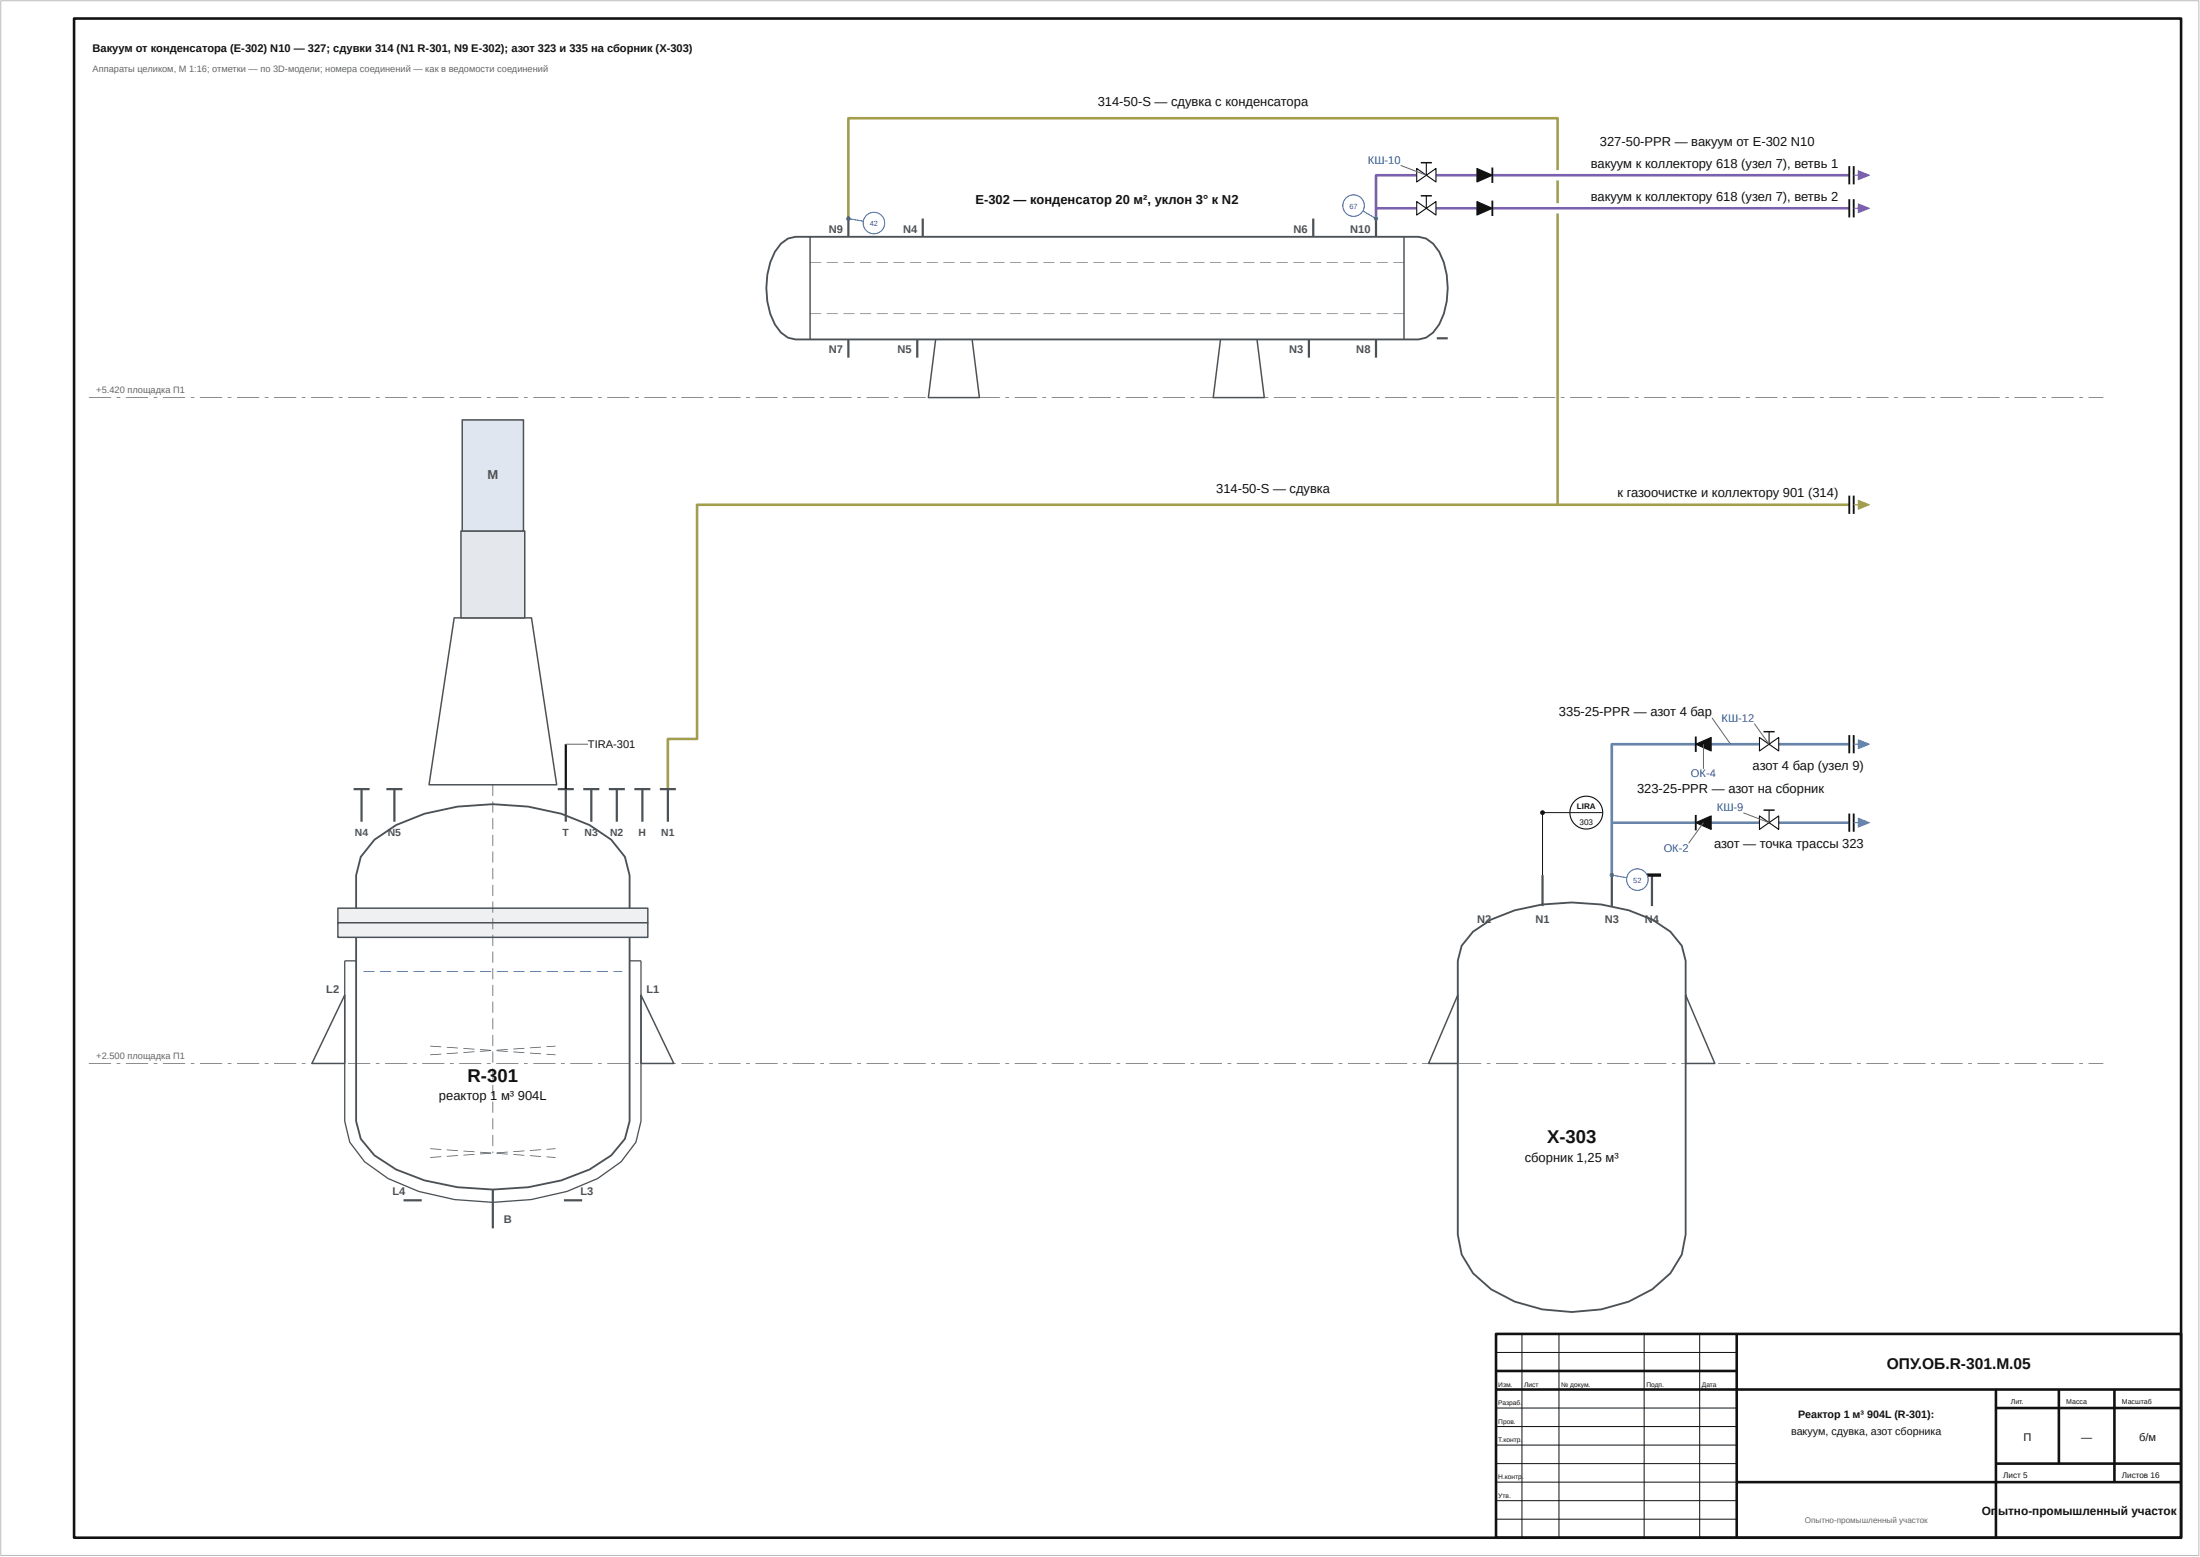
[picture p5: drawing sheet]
<svg xmlns="http://www.w3.org/2000/svg" width="594mm" height="420mm" viewBox="0 0 594 420" stroke-linecap="round" stroke-linejoin="round" font-family="sans-serif">
<path d="M20 5h569v410h-569zM404 360h185v55h-185zM469 360v55M404 370h65M404 375h185M539 375v40M539 380h50M556 375v20M571 375v25M469 400h120M539 395h50" fill="none" stroke="#111" stroke-width=".7" stroke-linecap="butt"/>
<path d="M371.6 56.2h11M382.6 47.3h-11v11.7M387.8 47.3h11M387.8 56.2h11M403 47.3h96.4M403 56.2h96.4" fill="none" stroke="#7a60ad" stroke-width=".7" stroke-linecap="butt"/>
<path d="M499.4 136.2h-311.2v63.2h-7.8v13.6" fill="none" stroke="#a39e4c" stroke-width=".7" stroke-linecap="butt"/>
<path d="M457.9 200.8h-22.6v21.2M462.1 200.8h13M480.3 200.8h19.1M457.9 222h-22.6v14.2M462.1 222h13M480.3 222h19.1" fill="none" stroke="#4c84d1" stroke-width=".7" stroke-linecap="butt"/>
<path d="M.2 .2h593.6v419.6h-593.6z" fill="none" stroke="#bbb" stroke-width=".27"/>
<path d="M411 360v55M421 360v55M444 360v55M459 360v55M404 365h65M404 380h65M404 385h65M404 390h65M404 395h65M404 400h65M404 405h65M404 410h65" fill="none" stroke="#111" stroke-width=".27"/>
<g fill="#666">
<path d="M24 286.9h6v.2h-6zM31.5 286.9h1v.2h-1zM34 286.9h6v.2h-6zM41.5 286.9h1v.2h-1zM44 286.9h6v.2h-6zM51.5 286.9h1v.2h-1zM54 286.9h6v.2h-6zM61.5 286.9h1v.2h-1zM64 286.9h6v.2h-6zM71.5 286.9h1v.2h-1zM74 286.9h6v.2h-6zM81.5 286.9h1v.2h-1zM84 286.9h6v.2h-6zM91.5 286.9h1v.2h-1zM94 286.9h6v.2h-6zM101.5 286.9h1v.2h-1zM104 286.9h6v.2h-6zM111.5 286.9h1v.2h-1zM114 286.9h6v.2h-6zM121.5 286.9h1v.2h-1zM124 286.9h6v.2h-6zM131.5 286.9h1v.2h-1zM134 286.9h6v.2h-6zM141.5 286.9h1v.2h-1zM144 286.9h6v.2h-6zM151.5 286.9h1v.2h-1zM154 286.9h6v.2h-6zM161.5 286.9h1v.2h-1zM164 286.9h6v.2h-6zM171.5 286.9h1v.2h-1zM174 286.9h6v.2h-6zM181.5 286.9h1v.2h-1zM184 286.9h6v.2h-6zM191.5 286.9h1v.2h-1zM194 286.9h6v.2h-6zM201.5 286.9h1v.2h-1zM204 286.9h6v.2h-6zM211.5 286.9h1v.2h-1zM214 286.9h6v.2h-6zM221.5 286.9h1v.2h-1zM224 286.9h6v.2h-6zM231.5 286.9h1v.2h-1zM234 286.9h6v.2h-6zM241.5 286.9h1v.2h-1zM244 286.9h6v.2h-6zM251.5 286.9h1v.2h-1zM254 286.9h6v.2h-6zM261.5 286.9h1v.2h-1zM264 286.9h6v.2h-6zM271.5 286.9h1v.2h-1zM274 286.9h6v.2h-6zM281.5 286.9h1v.2h-1zM284 286.9h6v.2h-6zM291.5 286.9h1v.2h-1zM294 286.9h6v.2h-6zM301.5 286.9h1v.2h-1zM304 286.9h6v.2h-6zM311.5 286.9h1v.2h-1zM314 286.9h6v.2h-6zM321.5 286.9h1v.2h-1zM324 286.9h6v.2h-6zM331.5 286.9h1v.2h-1zM334 286.9h6v.2h-6zM341.5 286.9h1v.2h-1zM344 286.9h6v.2h-6zM351.5 286.9h1v.2h-1zM354 286.9h6v.2h-6zM361.5 286.9h1v.2h-1zM364 286.9h6v.2h-6zM371.5 286.9h1v.2h-1zM374 286.9h6v.2h-6zM381.5 286.9h1v.2h-1zM384 286.9h6v.2h-6zM391.5 286.9h1v.2h-1zM394 286.9h6v.2h-6zM401.5 286.9h1v.2h-1zM404 286.9h6v.2h-6zM411.5 286.9h1v.2h-1zM414 286.9h6v.2h-6zM421.5 286.9h1v.2h-1zM424 286.9h6v.2h-6zM431.5 286.9h1v.2h-1zM434 286.9h6v.2h-6zM441.5 286.9h1v.2h-1zM444 286.9h6v.2h-6zM451.5 286.9h1v.2h-1zM454 286.9h6v.2h-6zM461.5 286.9h1v.2h-1zM464 286.9h6v.2h-6zM471.5 286.9h1v.2h-1zM474 286.9h6v.2h-6zM481.5 286.9h1v.2h-1zM484 286.9h6v.2h-6zM491.5 286.9h1v.2h-1zM494 286.9h6v.2h-6zM501.5 286.9h1v.2h-1zM504 286.9h6v.2h-6zM511.5 286.9h1v.2h-1zM514 286.9h6v.2h-6zM521.5 286.9h1v.2h-1zM524 286.9h6v.2h-6zM531.5 286.9h1v.2h-1zM534 286.9h6v.2h-6zM541.5 286.9h1v.2h-1zM544 286.9h6v.2h-6zM551.5 286.9h1v.2h-1zM554 286.9h6v.2h-6zM561.5 286.9h1v.2h-1zM564 286.9h4v.2h-4z"/>
<path d="M24 107.2h6v.2h-6zM31.5 107.2h1v.2h-1zM34 107.2h6v.2h-6zM41.5 107.2h1v.2h-1zM44 107.2h6v.2h-6zM51.5 107.2h1v.2h-1zM54 107.2h6v.2h-6zM61.5 107.2h1v.2h-1zM64 107.2h6v.2h-6zM71.5 107.2h1v.2h-1zM74 107.2h6v.2h-6zM81.5 107.2h1v.2h-1zM84 107.2h6v.2h-6zM91.5 107.2h1v.2h-1zM94 107.2h6v.2h-6zM101.5 107.2h1v.2h-1zM104 107.2h6v.2h-6zM111.5 107.2h1v.2h-1zM114 107.2h6v.2h-6zM121.5 107.2h1v.2h-1zM124 107.2h6v.2h-6zM131.5 107.2h1v.2h-1zM134 107.2h6v.2h-6zM141.5 107.2h1v.2h-1zM144 107.2h6v.2h-6zM151.5 107.2h1v.2h-1zM154 107.2h6v.2h-6zM161.5 107.2h1v.2h-1zM164 107.2h6v.2h-6zM171.5 107.2h1v.2h-1zM174 107.2h6v.2h-6zM181.5 107.2h1v.2h-1zM184 107.2h6v.2h-6zM191.5 107.2h1v.2h-1zM194 107.2h6v.2h-6zM201.5 107.2h1v.2h-1zM204 107.2h6v.2h-6zM211.5 107.2h1v.2h-1zM214 107.2h6v.2h-6zM221.5 107.2h1v.2h-1zM224 107.2h6v.2h-6zM231.5 107.2h1v.2h-1zM234 107.2h6v.2h-6zM241.5 107.2h1v.2h-1zM244 107.2h6v.2h-6zM251.5 107.2h1v.2h-1zM254 107.2h6v.2h-6zM261.5 107.2h1v.2h-1zM264 107.2h6v.2h-6zM271.5 107.2h1v.2h-1zM274 107.2h6v.2h-6zM281.5 107.2h1v.2h-1zM284 107.2h6v.2h-6zM291.5 107.2h1v.2h-1zM294 107.2h6v.2h-6zM301.5 107.2h1v.2h-1zM304 107.2h6v.2h-6zM311.5 107.2h1v.2h-1zM314 107.2h6v.2h-6zM321.5 107.2h1v.2h-1zM324 107.2h6v.2h-6zM331.5 107.2h1v.2h-1zM334 107.2h6v.2h-6zM341.5 107.2h1v.2h-1zM344 107.2h6v.2h-6zM351.5 107.2h1v.2h-1zM354 107.2h6v.2h-6zM361.5 107.2h1v.2h-1zM364 107.2h6v.2h-6zM371.5 107.2h1v.2h-1zM374 107.2h6v.2h-6zM381.5 107.2h1v.2h-1zM384 107.2h6v.2h-6zM391.5 107.2h1v.2h-1zM394 107.2h6v.2h-6zM401.5 107.2h1v.2h-1zM404 107.2h6v.2h-6zM411.5 107.2h1v.2h-1zM414 107.2h6v.2h-6zM421.5 107.2h1v.2h-1zM424 107.2h6v.2h-6zM431.5 107.2h1v.2h-1zM434 107.2h6v.2h-6zM441.5 107.2h1v.2h-1zM444 107.2h6v.2h-6zM451.5 107.2h1v.2h-1zM454 107.2h6v.2h-6zM461.5 107.2h1v.2h-1zM464 107.2h6v.2h-6zM471.5 107.2h1v.2h-1zM474 107.2h6v.2h-6zM481.5 107.2h1v.2h-1zM484 107.2h6v.2h-6zM491.5 107.2h1v.2h-1zM494 107.2h6v.2h-6zM501.5 107.2h1v.2h-1zM504 107.2h6v.2h-6zM511.5 107.2h1v.2h-1zM514 107.2h6v.2h-6zM521.5 107.2h1v.2h-1zM524 107.2h6v.2h-6zM531.5 107.2h1v.2h-1zM534 107.2h6v.2h-6zM541.5 107.2h1v.2h-1zM544 107.2h6v.2h-6zM551.5 107.2h1v.2h-1zM554 107.2h6v.2h-6zM561.5 107.2h1v.2h-1zM564 107.2h4v.2h-4z"/>
</g>
<path d="M96.2 249v53.6l1.2 4.8 3.7 4.4 5.9 3.8a64.9 64.9 0 0 0 35.6 4.8l9-1.8 7.6-3 5.9-3.8 3.7-4.4 1.2-4.8v-53.6" fill="none" stroke="#4a5258" stroke-width=".5"/>
<path d="M96.2 259.3h-3.1v43.3l1.4 5.6 4 5.3 6.3 4.6 8.3 3.4a69.5 69.5 0 0 0 40 0l8.3-3.4 6.3-4.6 4-5.3 1.4-5.6v-43.3h-3.1" fill="none" stroke="#4a5258" stroke-width=".35"/>
<path d="M91.2 245.1h83.7v3.9h-83.7z" fill="#eef0f2"/>
<path d="M91.2 245.1h83.7v3.9h-83.7z" fill="none" stroke="#4a5258" stroke-width=".4"/>
<path d="M91.2 249h83.7v4h-83.7z" fill="#eef0f2"/>
<path d="M122.7 166.7h20.8l6.8 45.1h-34.4zM91.2 249h83.7v4h-83.7zM93.1 268.5v18.5h-8.9zM173.1 268.5l8.9 18.5h-8.9z" fill="none" stroke="#4a5258" stroke-width=".4"/>
<path d="M96.2 245.1v-8.9l1.2-4.9 3.7-4.7 5.9-3.9a63.4 63.4 0 0 1 44.6-3.1l7.6 3.1 5.9 3.9 3.7 4.7 1.2 4.9v8.9" fill="none" stroke="#4a5258" stroke-width=".5"/>
<path d="M124.5 143.3h17.2v23.4h-17.2z" fill="#e4e8ec"/>
<path d="M124.5 143.3h17.2v23.4h-17.2z" fill="none" stroke="#4a5258" stroke-width=".4"/>
<path d="M124.8 113.3h16.6v30h-16.6z" fill="#dfe6ef"/>
<path d="M124.8 113.3h16.6v30h-16.6z" fill="none" stroke="#4a5258" stroke-width=".4"/>
<g fill="#4a5258">
<path d="M133 211.8h.2v3h-.2zM133 216.3h.2v3h-.2zM133 220.8h.2v3h-.2zM133 225.3h.2v3h-.2zM133 229.8h.2v3h-.2zM133 234.3h.2v3h-.2zM133 238.8h.2v3h-.2zM133 243.3h.2v3h-.2zM133 247.8h.2v3h-.2zM133 252.3h.2v3h-.2zM133 256.8h.2v3h-.2zM133 261.3h.2v3h-.2zM133 265.8h.2v3h-.2zM133 270.3h.2v3h-.2zM133 274.8h.2v3h-.2zM133 279.3h.2v3h-.2zM133 283.8h.2v3h-.2zM133 288.3h.2v3h-.2zM133 292.8h.2v3h-.2zM133 297.3h.2v3h-.2zM133 301.8h.2v3h-.2zM133 306.3h.2v3h-.2zM133 310.8h.2v.4h-.2z"/>
<path d="M116.2 309.9l3 .2v.2l-3-.2zM120.7 310.2l3 .2-.1 .2-2.9-.2zM125.2 310.5l2.9 .2v.2l-3-.2zM129.6 310.9l3 .2v.2l-3-.2zM134.1 311.2l3 .2v.2l-3-.2zM138.6 311.5l3 .2v.2l-3-.2zM143.1 311.8l3 .2v.2l-3-.2zM147.6 312.1l2.4 .2v.2l-2.4-.2z"/>
<path d="M116.2 312.3l3-.2v.2l-3 .2zM120.7 312l2.9-.2 .1 .2-3 .2zM125.1 311.6l3-.2v.2l-2.9 .2zM129.6 311.3l3-.2v.2l-3 .2zM134.1 311l3-.2v.2l-3 .2zM138.6 310.7l3-.2v.2l-3 .2zM143.1 310.4l3-.2v.2l-3 .2zM147.6 310.1l2.4-.2v.2l-2.4 .2z"/>
<path d="M116.2 282.2l3 .2v.2l-3-.2zM120.7 282.5l3 .2-.1 .2-2.9-.2zM125.2 282.8l2.9 .3v.2l-3-.3zM129.6 283.2l3 .2v.2l-3-.2zM134.1 283.5l3 .2v.2l-3-.2zM138.6 283.8l3 .2v.2l-3-.2zM143.1 284.1l3 .2v.2l-3-.2zM147.6 284.4l2.4 .2v.2l-2.4-.2z"/>
<path d="M116.2 284.6l3-.2v.2l-3 .2zM120.7 284.3l2.9-.2 .1 .2-3 .2zM125.1 284l3-.3v.2l-2.9 .3zM129.6 283.6l3-.2v.2l-3 .2zM134.1 283.3l3-.2v.2l-3 .2zM138.6 283l3-.2v.2l-3 .2zM143.1 282.7l3-.2v.2l-3 .2zM147.6 282.4l2.4-.2v.2l-2.4 .2z"/>
</g>
<path d="M98.1 262.1h3v.2h-3zM102.6 262.1h3v.2h-3zM107.1 262.1h3v.2h-3zM111.6 262.1h3v.2h-3zM116.1 262.1h3v.2h-3zM120.6 262.1h3v.2h-3zM125.1 262.1h3v.2h-3zM129.6 262.1h3v.2h-3zM134.1 262.1h3v.2h-3zM138.6 262.1h3v.2h-3zM143.1 262.1h3v.2h-3zM147.6 262.1h3v.2h-3zM152.1 262.1h3v.2h-3zM156.6 262.1h3v.2h-3zM161.1 262.1h3v.2h-3zM165.6 262.1h2.4v.2h-2.4z" fill="#1f5fa8"/>
<g fill="none" stroke="#4a5258" stroke-width=".6">
<path d="M95.5 213h4.3M97.6 213v8.8M104.3 213h4.4M106.5 213v8.8M150.6 213h4.3M152.8 213v8.8M157.5 213h4.3M159.7 213v8.8M164.4 213h4.3M166.6 213v8.8M171.3 213h4.3M173.5 213v8.8"/>
<path d="M178.2 213h4.3M180.4 213v8.8M133.1 321v10.5"/>
</g>
<path d="M210.9 65.8l1.9-1.4 2-.5h168.3l2 .5a12.6 12.6 0 0 1 5.6 9.8 21.8 21.8 0 0 1-2 13.3l-1.7 2.2-1.9 1.4-2 .5h-168.3l-2-.5-1.9-1.4a17.6 17.6 0 0 1-4-11.9 17.6 17.6 0 0 1 4-12z" fill="none" stroke="#4a5258" stroke-width=".5"/>
<path d="M218.8 63.9v27.7M379.1 63.9v27.7" fill="none" stroke="#4a5258" stroke-width=".4"/>
<g fill="#4a5258">
<path d="M218.8 70.8h3v.1h-3zM223.3 70.8h3v.1h-3zM227.8 70.8h3v.1h-3zM232.3 70.8h3v.1h-3zM236.8 70.8h3v.1h-3zM241.3 70.8h3v.1h-3zM245.8 70.8h3v.1h-3zM250.3 70.8h3v.1h-3zM254.8 70.8h3v.1h-3zM259.3 70.8h3v.1h-3zM263.8 70.8h3v.1h-3zM268.3 70.8h3v.1h-3zM272.8 70.8h3v.1h-3zM277.3 70.8h3v.1h-3zM281.8 70.8h3v.1h-3zM286.3 70.8h3v.1h-3zM290.8 70.8h3v.1h-3zM295.3 70.8h3v.1h-3zM299.8 70.8h3v.1h-3zM304.3 70.8h3v.1h-3zM308.8 70.8h3v.1h-3zM313.3 70.8h3v.1h-3zM317.8 70.8h3v.1h-3zM322.3 70.8h3v.1h-3zM326.8 70.8h3v.1h-3zM331.3 70.8h3v.1h-3zM335.8 70.8h3v.1h-3zM340.3 70.8h3v.1h-3zM344.8 70.8h3v.1h-3zM349.3 70.8h3v.1h-3zM353.8 70.8h3v.1h-3zM358.3 70.8h3v.1h-3zM362.8 70.8h3v.1h-3zM367.3 70.8h3v.1h-3zM371.8 70.8h3v.1h-3zM376.3 70.8h2.8v.1h-2.8z"/>
<path d="M218.8 84.6h3v.2h-3zM223.3 84.6h3v.2h-3zM227.8 84.6h3v.2h-3zM232.3 84.6h3v.2h-3zM236.8 84.6h3v.2h-3zM241.3 84.6h3v.2h-3zM245.8 84.6h3v.2h-3zM250.3 84.6h3v.2h-3zM254.8 84.6h3v.2h-3zM259.3 84.6h3v.2h-3zM263.8 84.6h3v.2h-3zM268.3 84.6h3v.2h-3zM272.8 84.6h3v.2h-3zM277.3 84.6h3v.2h-3zM281.8 84.6h3v.2h-3zM286.3 84.6h3v.2h-3zM290.8 84.6h3v.2h-3zM295.3 84.6h3v.2h-3zM299.8 84.6h3v.2h-3zM304.3 84.6h3v.2h-3zM308.8 84.6h3v.2h-3zM313.3 84.6h3v.2h-3zM317.8 84.6h3v.2h-3zM322.3 84.6h3v.2h-3zM326.8 84.6h3v.2h-3zM331.3 84.6h3v.2h-3zM335.8 84.6h3v.2h-3zM340.3 84.6h3v.2h-3zM344.8 84.6h3v.2h-3zM349.3 84.6h3v.2h-3zM353.8 84.6h3v.2h-3zM358.3 84.6h3v.2h-3zM362.8 84.6h3v.2h-3zM367.3 84.6h3v.2h-3zM371.8 84.6h3v.2h-3zM376.3 84.6h2.8v.2h-2.8z"/>
</g>
<path d="M252.7 91.6l-2 15.7h13.8l-2-15.7M329.6 91.6l-2 15.7h13.8l-2-15.7M393.7 268.5v18.5h-7.9zM455.2 268.5l7.9 18.5h-7.9z" fill="none" stroke="#4a5258" stroke-width=".4"/>
<path d="M229.1 59v4.9M249.2 59v4.9M354.6 59v4.9M371.6 59v4.9M229.1 91.6v4.9M247.7 91.6v4.9M353.5 91.6v4.9M371.6 91.6v4.9M388 91.3h3" fill="none" stroke="#4a5258" stroke-width=".6"/>
<path d="M397.8 251.4l4.9-3.2a53.7 53.7 0 0 1 37.1-2.5l6.4 2.5 4.9 3.2 3.1 3.8 1 4.1v73.9l-1 5.4-3.1 5-4.9 4.4a41.7 41.7 0 0 1-43.5 0l-4.9-4.4-3.1-5-1-5.4v-73.9l1-4.1z" fill="none" stroke="#4a5258" stroke-width=".5"/>
<path d="M499.4 44.8v5M500.6 44.8v5" fill="none" stroke="#111" stroke-width=".5"/>
<path d="M501.8 46.1l3 1.2-3 1.2z" fill="#7a61ad"/>
<path d="M501.8 46.1l3 1.2-3 1.2z" fill="none" stroke="#7a61ad" stroke-width=".27"/>
<path d="M500.6 47.3h1.8" fill="none" stroke="#7a61ad" stroke-width=".3"/>
<path d="M499.4 53.8v4.9M500.6 53.8v4.9" fill="none" stroke="#111" stroke-width=".5"/>
<path d="M501.8 55l3 1.2-3 1.2z" fill="#7a61ad"/>
<path d="M501.8 55l3 1.2-3 1.2z" fill="none" stroke="#7a61ad" stroke-width=".27"/>
<path d="M500.6 56.2h1.8" fill="none" stroke="#7a61ad" stroke-width=".3"/>
<path d="M152.8 200.8v12.2" fill="none" stroke="#111" stroke-width=".6"/>
<path d="M499.4 133.8v4.9M500.6 133.8v4.9" fill="none" stroke="#111" stroke-width=".5"/>
<path d="M501.8 135l3 1.2-3 1.2z" fill="#a39e4c"/>
<path d="M501.8 135l3 1.2-3 1.2z" fill="none" stroke="#a39e4c" stroke-width=".27"/>
<path d="M500.6 136.2h1.8" fill="none" stroke="#a39e4c" stroke-width=".3"/>
<path d="M416.6 236.2v8.3M435.3 236.2v8.3M446.1 236.2v8.3M109 323.9h4.9M152.3 323.9h4.9" fill="none" stroke="#4a5258" stroke-width=".6"/>
<path d="M443.6 236.2h5" fill="none" stroke="#111" stroke-width=".9" stroke-linecap="butt"/>
<path d="M423.9 219.3h-7.3v16.9" fill="none" stroke="#111" stroke-width=".27"/>
<circle cx="416.6" cy="219.3" r=".5" fill="#111"/>
<circle cx="416.6" cy="219.3" r=".5" fill="none" stroke="#111" stroke-width=".27"/>
<circle cx="428.4" cy="219.3" r="4.4" fill="#fff"/>
<circle cx="428.4" cy="219.3" r="4.4" fill="none" stroke="#111" stroke-width=".3"/>
<path d="M423.9 219.3h8.9" fill="none" stroke="#111" stroke-width=".27"/>
<path d="M499.4 219.6v4.9M500.6 219.6v4.9" fill="none" stroke="#111" stroke-width=".5"/>
<path d="M501.8 220.8l3 1.2-3 1.2z" fill="#4d85d1"/>
<path d="M501.8 220.8l3 1.2-3 1.2z" fill="none" stroke="#4d85d1" stroke-width=".27"/>
<path d="M500.6 222h1.8" fill="none" stroke="#4d85d1" stroke-width=".3"/>
<path d="M499.4 198.4v4.9M500.6 198.4v4.9" fill="none" stroke="#111" stroke-width=".5"/>
<path d="M501.8 199.6l3 1.2-3 1.2z" fill="#4d85d1"/>
<path d="M501.8 199.6l3 1.2-3 1.2z" fill="none" stroke="#4d85d1" stroke-width=".27"/>
<path d="M500.6 200.8h1.8" fill="none" stroke="#4d85d1" stroke-width=".3"/>
<path d="M420.6 45.9v-14h-191.5v27.1M420.6 48.7v6.1M420.6 57.6v78.6" fill="none" stroke="#a39e4c" stroke-width=".7" stroke-linecap="butt"/>
<path d="M382.6 45.5l5.2 3.6v-3.6l-5.2 3.6z" fill="#fff"/>
<path d="M382.6 45.5l5.2 3.6v-3.6l-5.2 3.6zM385.2 43.9v3.4" fill="none" stroke="#111" stroke-width=".3"/>
<path d="M383.7 43.9h3" fill="none" stroke="#111" stroke-width=".4"/>
<path d="M398.8 45.5l4.2 1.8-4.2 1.8z" fill="#111"/>
<path d="M398.8 45.5l4.2 1.8-4.2 1.8z" fill="none" stroke="#111" stroke-width=".3"/>
<path d="M403 45.2v4.2" fill="none" stroke="#111" stroke-width=".5"/>
<path d="M382.6 54.4l5.2 3.6v-3.6l-5.2 3.6z" fill="#fff"/>
<path d="M382.6 54.4l5.2 3.6v-3.6l-5.2 3.6zM385.2 52.8v3.4" fill="none" stroke="#111" stroke-width=".3"/>
<path d="M383.7 52.8h3" fill="none" stroke="#111" stroke-width=".4"/>
<path d="M398.8 54.4l4.2 1.8-4.2 1.8z" fill="#111"/>
<path d="M398.8 54.4l4.2 1.8-4.2 1.8z" fill="none" stroke="#111" stroke-width=".3"/>
<path d="M403 54.1v4.2" fill="none" stroke="#111" stroke-width=".5"/>
<path d="M457.9 222l4.2-1.8v3.6z" fill="#111"/>
<path d="M457.9 222l4.2-1.8v3.6z" fill="none" stroke="#111" stroke-width=".3"/>
<path d="M457.9 219.9v4.2" fill="none" stroke="#111" stroke-width=".5"/>
<path d="M475.1 220.2l5.2 3.6v-3.6l-5.2 3.6z" fill="#fff"/>
<path d="M477.7 218.6v3.4M475.1 220.2l5.2 3.6v-3.6l-5.2 3.6z" fill="none" stroke="#111" stroke-width=".3"/>
<path d="M476.2 218.6h3" fill="none" stroke="#111" stroke-width=".4"/>
<path d="M457.9 200.8l4.2-1.8v3.7z" fill="#111"/>
<path d="M457.9 200.8l4.2-1.8v3.7z" fill="none" stroke="#111" stroke-width=".3"/>
<path d="M457.9 198.8v4.1" fill="none" stroke="#111" stroke-width=".5"/>
<path d="M475.1 199l5.2 3.7v-3.7l-5.2 3.7z" fill="#fff"/>
<path d="M475.1 199l5.2 3.7v-3.7l-5.2 3.7zM477.7 197.5v3.3" fill="none" stroke="#111" stroke-width=".3"/>
<path d="M476.2 197.5h3" fill="none" stroke="#111" stroke-width=".4"/>
<path d="M378.2 44.6l7 2.7M462.3 193.8l5 7M473.7 195.3l4 5.5M152.8 200.8h6M460 200.8v6.7M470.8 219.4l6.9 2.6M460 222l-4 5.6" fill="none" stroke="#666" stroke-width=".27"/>
<path d="M229.1 59l4 .7" fill="none" stroke="#1f5fa8" stroke-width=".27"/>
<circle cx="229.1" cy="59" r=".45" fill="#1f5fa8"/>
<circle cx="229.1" cy="59" r=".45" fill="none" stroke="#1f5fa8" stroke-width=".27"/>
<circle cx="236" cy="60.2" r="2.9" fill="#fff"/>
<g fill="none" stroke="#1f5fa8" stroke-width=".27">
<path d="M368 56.9l3.6 2.1"/>
<circle cx="236" cy="60.2" r="2.9"/>
</g>
<circle cx="371.6" cy="59" r=".45" fill="#1f5fa8"/>
<circle cx="371.6" cy="59" r=".45" fill="none" stroke="#1f5fa8" stroke-width=".27"/>
<circle cx="365.5" cy="55.5" r="2.9" fill="#fff"/>
<g fill="none" stroke="#1f5fa8" stroke-width=".27">
<path d="M435.3 236.2l4 .7"/>
<circle cx="365.5" cy="55.5" r="2.9"/>
</g>
<circle cx="435.3" cy="236.2" r=".45" fill="#1f5fa8"/>
<circle cx="435.3" cy="236.2" r=".45" fill="none" stroke="#1f5fa8" stroke-width=".27"/>
<circle cx="442.2" cy="237.4" r="2.9" fill="#fff"/>
<circle cx="442.2" cy="237.4" r="2.9" fill="none" stroke="#1f5fa8" stroke-width=".27"/>
<g font-size="5" fill="#111">
<text x="126.3" y="291.9">R-301</text>
<text x="417.8" y="308.5">X-303</text>
</g>
<text font-size="4.2" fill="#111" x="509.5" y="369.5">ОПУ.ОБ.R-301.М.05</text>
<g font-size="3.5" fill="#111">
<text x="296.4" y="28.7">314-50-S — сдувка с конденсатора</text>
<text x="432" y="39.3">327-50-PPR — вакуум от E-302 N10</text>
<text x="429.6" y="45.3">вакуум к коллектору 618 (узел 7), ветвь 1</text>
<text x="263.4" y="55">E-302 — конденсатор 20 м², уклон 3° к N2</text>
<text x="429.6" y="54.2">вакуум к коллектору 618 (узел 7), ветвь 2</text>
<text x="328.4" y="133">314-50-S — сдувка</text>
<text x="436.8" y="134.3">к газоочистке и коллектору 901 (314)</text>
<text x="421" y="193.2">335-25-PPR — азот 4 бар</text>
<text x="473.3" y="207.7">азот 4 бар (узел 9)</text>
<text x="442.1" y="214">323-25-PPR — азот на сборник</text>
<text x="462.9" y="228.9">азот — точка трассы 323</text>
<text x="118.6" y="296.9">реактор 1 м³</text>
<text x="139.8" y="296.9">904L</text>
<text x="411.7" y="313.5">сборник 1,25 м³</text>
</g>
<text font-size="3.5" fill="#4a5258" x="131.6" y="129.4">M</text>
<g font-size="3.2" fill="#111">
<text x="535.2" y="409">Оп</text>
<text x="539.6" y="409">ытно-промышленный участок</text>
</g>
<g font-size="3" fill="#111">
<text x="25" y="14">Вакуум от конденсатора (E-302) N10 — 327; сдувки 314 (N1 R-301, N9 E-302); азот 323 и 335 на сборник (X-303)</text>
<text x="158.8" y="201.7">TIRA-301</text>
<text x="546.4" y="389">П</text>
<text x="562" y="389">—</text>
<text x="577.7" y="389">б/м</text>
</g>
<g font-size="3" fill="#1f5fa8">
<text x="369.4" y="44.2">КШ-10</text>
<text x="464.9" y="194.8">КШ-12</text>
<text x="456.6" y="209.7">ОК-4</text>
<text x="463.6" y="218.9">КШ-9</text>
<text x="449.3" y="229.8">ОК-2</text>
</g>
<g font-size="3" fill="#4a5258">
<text x="223.8" y="62.9">N9</text>
<text x="243.9" y="62.9">N4</text>
<text x="349.3" y="62.9">N6</text>
<text x="364.6" y="62.9">N10</text>
<text x="223.8" y="95.1">N7</text>
<text x="242.4" y="95.1">N5</text>
<text x="348.2" y="95.1">N3</text>
<text x="366.3" y="95.1">N8</text>
<text x="398.9" y="249">N2</text>
<text x="414.6" y="249">N1</text>
<text x="433.4" y="249">N3</text>
<text x="444.2" y="249">N4</text>
<text x="88.1" y="267.9">L2</text>
<text x="174.6" y="267.9">L1</text>
<text x="106" y="322.5">L4</text>
<text x="156.7" y="322.5">L3</text>
<text x="136" y="330.1">B</text>
</g>
<g font-size="2.9" fill="#111">
<text x="485.6" y="382.7">Реактор 1 м³</text>
<text x="504.2" y="382.7">904L (R-301):</text>
<text x="483.7" y="387.3">вакуум, сдувка, азот сборника</text>
</g>
<g font-size="2.8" fill="#4a5258">
<text x="95.8" y="225.7">N4</text>
<text x="104.7" y="225.7">N5</text>
<text x="151.9" y="225.7">T</text>
<text x="157.9" y="225.7">N3</text>
<text x="164.8" y="225.7">N2</text>
<text x="172.5" y="225.7">H</text>
<text x="178.6" y="225.7">N1</text>
</g>
<g font-size="2.5" fill="#666">
<text x="25" y="19.5">Аппараты целиком, М 1:16; отметки — по 3D-модели; номера соединений — как в ведомости соединений</text>
<text x="26" y="106.1">+5.420 площадка П1</text>
<text x="26" y="285.8">+2.500 площадка П1</text>
</g>
<g font-size="2.2" fill="#111">
<text x="425.8" y="218.3">LIRA</text>
<text x="426.5" y="222.6">303</text>
<text x="541" y="398.8">Лист 5</text>
<text x="573" y="398.8">Листов 16</text>
</g>
<text font-size="2.2" fill="#666" x="487.4" y="411">Опытно-промышленный участок</text>
<g font-size="2" fill="#1f5fa8">
<text x="364.4" y="56.4">67</text>
<text x="234.9" y="61.1">42</text>
<text x="441.1" y="238.3">52</text>
</g>
<g font-size="1.9" fill="#111">
<text x="543" y="378.8">Лит.</text>
<text x="558" y="378.8">Масса</text>
<text x="573" y="378.8">Масштаб</text>
</g>
<g font-size="1.8" fill="#111">
<text x="404.6" y="374.2">Изм.</text>
<text x="411.6" y="374.2">Лист</text>
<text x="421.6" y="374.2">№ докум.</text>
<text x="444.6" y="374.2">Подп.</text>
<text x="459.6" y="374.2">Дата</text>
<text x="404.6" y="379.2">Разраб.</text>
<text x="404.6" y="384.2">Пров.</text>
<text x="404.6" y="389.2">Т.контр.</text>
<text x="404.6" y="399.2">Н.контр</text>
<text x="411" y="399.2">.</text>
<text x="404.6" y="404.2">Утв.</text>
</g>
</svg>
